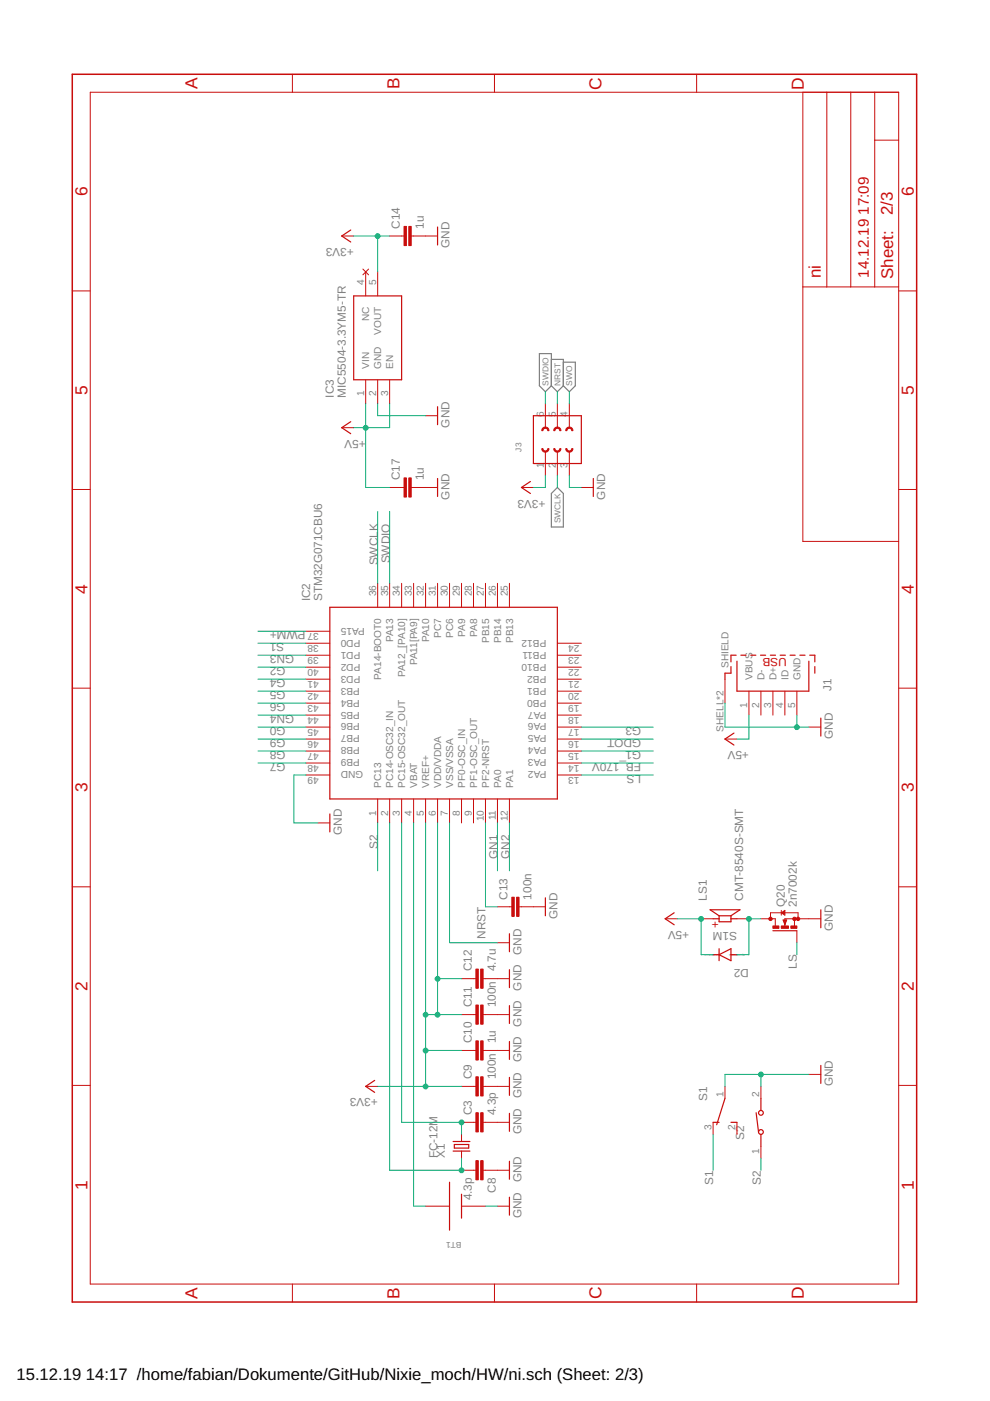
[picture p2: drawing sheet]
<svg xmlns="http://www.w3.org/2000/svg" width="210mm" height="297mm" viewBox="0 0 210 297" stroke-linecap="round" stroke-linejoin="round" font-family="sans-serif">
<path d="M114.4 75h2.5v6.8l-1.3 1.3-1.2-1.3zM116.9 76.2h2.5v5.6M119.4 76.8h2.6v5l-1.3 1.3-1.3-1.3M116.9 81.8l1.3 1.3 1.2-1.3M118.2 103.4l1.2 1.2v7.1h-2.5v-7.1z" fill="none" stroke="#808080" stroke-width=".25"/>
<g fill="none" stroke="#c90d0c" stroke-width=".21">
<path d="M19.1 19.6h171.4v252.6h-171.4zM62 15.7v3.9M104.8 15.7v3.9M147.7 15.7v3.9M170.2 19.6v95.2h20.3M175.3 19.6v41.2M180.4 19.6v41.2M185.5 19.6v41.2M185.5 29.7h5M72.5 50h2.5M76.9 57l1.2 1.3M77.5 57.7v5"/>
<path d="M78.1 57l-1.2 1.3M80.1 57.7v5M82.6 50h3.1M87.2 50h5.6M15.3 61.7h3.8M170.2 60.8h20.3M190.5 61.7h3.9M72.5 90.7h2.5M77.5 80.5v5.1M80.1 80.5v5.1M82.6 80.5v5.1M90.2 88.1h2.6"/>
<path d="M115.6 85.6v5.1M115.6 95.8v5M118.2 85.6v5.1M118.2 95.8v5M120.7 85.6v5.1M120.7 95.8v5M15.3 103.8h3.8M82.6 103.4h3.1M87.2 103.4h5.6M110.6 103.4h2.5M123.3 103.4h2.5M190.5 103.8h3.9"/>
<path d="M64.9 138.9h5M64.9 136.4h5M64.9 133.8h5M80.1 123.7v5.1M82.6 123.7v5.1M85.2 123.7v5.1M87.7 123.7v5.1M90.2 123.7v5.1M92.8 123.7v5.1M95.3 123.7v5.1M97.9 123.7v5.1M100.4 123.7v5.1"/>
<path d="M102.9 123.7v5.1M105.5 123.7v5.1M108 123.7v5.1M118.2 138.9h5.1M118.2 136.4h5.1M15.3 145.9h3.8M64.9 159.2h5M64.9 156.7h5M64.9 154.2h5M64.9 151.6h5M64.9 149.1h5M64.9 146.5h5"/>
<path d="M64.9 144h5M64.9 141.5h5M118.2 159.2h5.1M118.2 156.7h5.1M118.2 154.2h5.1M118.2 151.6h5.1M118.2 149.1h5.1M118.2 146.5h5.1M118.2 144h5.1M118.2 141.5h5.1M153.7 156.7h2.6M153.7 144v5.1"/>
<path d="M158.8 146.5v5.1M161.3 146.5v5.1M163.9 146.5v5.1M166.4 146.5v5.1M169 146.5v5.1M171.5 154.2h2.5M190.5 145.9h3.9M64.9 164.3h5M64.9 161.8h5M67.4 174.5h2.5M80.1 169.4v5.1M82.6 169.4v5.1"/>
<path d="M85.2 169.4v5.1M87.7 169.4v5.1M90.2 169.4v5.1M92.8 169.4v5.1M95.3 169.4v5.1M97.9 169.4v5.1M100.4 169.4v5.1M102.9 169.4v5.1M105.5 169.4v5.1M108 169.4v5.1M118.2 164.3h5.1M118.2 161.8h5.1"/>
<path d="M15.3 188h3.8M105.5 199.9h2.5M105.5 192.3h3M110 192.3h5.6M141 194.8h2.6M148.7 194.8h2.5M156.3 194.8h2.5M161.3 194.8h3.1v1.5M163.4 194.8v-1.3h5.8v1.3M165.7 193.5l.7-.5v1zM165.7 193v1M166 195.1h.8l-.4 1z"/>
<path d="M168.4 194.8v1.5M169 197.3v2.6M174 194.8h-7.6v1.5M190.5 188h3.9M97.9 215.1h3M97.9 207.5h3M102.4 215.1h5.6M102.4 207.5h5.6M15.3 230.1h3.8M77.5 230.3h2.6M97.9 238h3M97.9 230.3h3"/>
<path d="M97.9 222.7h3M102.4 238h5.6M102.4 230.3h5.6M102.4 222.7h5.6M151.2 238v2.5M153.7 230.3v2.6M156.3 238v2.5M161.3 230.3v2.6M171.5 227.8h2.5M190.5 230.1h3.9M90.2 255.7h5.1M97.9 240.5v1.5"/>
<path d="M97.9 244.1v1.5M97.9 255.7h5M97.9 248.1h3M102.4 248.1h5.6M105.5 255.7h2.5M161.3 243v2.6M62 272.2v3.9M104.8 272.2v3.9M147.7 272.2v3.9"/>
</g>
<path d="M15.3 15.7h179.1v260.4h-179.1z" fill="none" stroke="#c90d0c" stroke-width=".32"/>
<g fill="none" stroke="#c90d0c" stroke-width=".25">
<path d="M74.4 48.8l-1.9 1.2 1.9 1.3M92.8 48.1v3.8M75 62.7h10.2v17.8h-10.2zM74.4 89.4l-1.9 1.3 1.9 1.2M92.8 86.2v3.8M113.1 88.1h10.2v10.2h-10.2zM92.8 101.5v3.8M112.5 102.1l-1.9 1.3 1.9 1.2M125.8 101.5v3.8M69.9 128.8h48.3v40.6h-48.3zM156.1 138.9h-1.1v1.4M157.1 138.9h1.1"/>
<path d="M159.2 138.9h1.1M161.2 138.9h1.1M163.3 138.9h1.1M165.4 138.9h1.1M167.5 138.9h1.1M169.6 138.9h1.1M171.7 138.9h1.1v1.4M155 141.3v1.4h-1.3v1.3M155.6 155.4l-1.9 1.3 1.9 1.3M156.3 140.2v6.3h15.2v-6.3M172.8 141.3v1.4M174 152.3v3.8"/>
<path d="M69.9 172.6v3.8M108 198v3.8M115.6 190.4v3.8M142.9 193.5l-1.9 1.3 1.9 1.3M151.2 194.8h1.3M152.5 194.2v1.2h2.5v-1.2M152.5 194.2h2.5M152.5 194.2l-1.9-1.3h6.3l-1.9 1.3M155 194.8h1.3M163.9 197.3h5.1M165.9 193.5l.4-.2v.5zM166.4 195.7l-.2-.5h.5l-.3 .6"/>
<path d="M174 192.9v3.8M108 205.6v3.8M108 213.2v3.8M151.2 202.4h1.3M152.5 202.4l2.5-1.3v2.6zM152.5 201.1v2.6M155 202.4h1.3M79.4 229.1l-1.9 1.2 1.9 1.3M108 220.8v3.8M108 228.4v3.8M108 236.1v3.8M151.2 238h1.3"/>
<path d="M153.7 232.9l-1.7 5.6M155 238h1.3M160.3 235.9l.5 4.1M161.3 232.9v2.5M174 225.9v3.8M95.3 250.7v10.1M96.1 242h3.5M96.1 244.1h3.5M96.3 242.7h3.1v.7h-3.1zM97.9 253.2v5.1M108 246.2v3.8M108 253.8v3.8"/>
<path d="M161.3 240.5v2.5"/>
<circle cx="161.3" cy="235.9" r=".51"/>
<circle cx="161.3" cy="240" r=".51"/>
</g>
<g fill="#c90d0c" stroke="#c90d0c" stroke-width=".21">
<path d="M101.9 235.9h.5v4.1h-.5z"/>
<path d="M100.9 235.9h.5v4.1h-.5z"/>
<path d="M100.9 246.1h.5v4h-.5z"/>
<path d="M101.9 246.1h.5v4h-.5z"/>
<path d="M101.9 228.3h.5v4.1h-.5z"/>
<path d="M100.9 228.3h.5v4.1h-.5z"/>
<path d="M101.9 220.7h.5v4h-.5z"/>
<path d="M100.9 220.7h.5v4h-.5z"/>
<path d="M101.9 213.1h.5v4h-.5z"/>
<path d="M100.9 213.1h.5v4h-.5z"/>
<path d="M101.9 205.5h.5v4h-.5z"/>
<path d="M100.9 205.5h.5v4h-.5z"/>
<path d="M109.5 190.2h.5v4.1h-.5z"/>
<path d="M108.5 190.2h.5v4.1h-.5z"/>
<path d="M163.9 196.3h1.2v.5h-1.2z"/>
<path d="M167.7 196.3h1.3v.5h-1.3z"/>
<path d="M165.7 196.3h1.5v.5h-1.5z"/>
<path d="M86.7 48h.5v4.1h-.5z"/>
<path d="M85.7 48h.5v4.1h-.5z"/>
<path d="M86.7 101.3h.5v4.1h-.5z"/>
<path d="M85.7 101.3h.5v4.1h-.5z"/>
</g>
<g fill="#c90d0c" stroke="#c90d0c" stroke-width=".21">
<path d="M114.9 95.1h.2a.51 .51 0 0 0 .5 .5 .51 .51 0 0 0 .5-.5h.3a.76 .76 0 0 1-.8 .8 .76 .76 0 0 1-.7-.8z" fill-rule="evenodd"/>
<path d="M117.4 95.1h.3a.51 .51 0 0 0 .5 .5 .51 .51 0 0 0 .5-.5h.2a.76 .76 0 0 1-.7 .8 .76 .76 0 0 1-.8-.8z" fill-rule="evenodd"/>
<path d="M120 95.1h.2a.51 .51 0 0 0 .5 .5 .51 .51 0 0 0 .5-.5h.3a.76 .76 0 0 1-.8 .8 .76 .76 0 0 1-.7-.8z" fill-rule="evenodd"/>
<path d="M120.2 90.8a.77 .77 0 0 1 .8-.2 .77 .77 0 0 1 .5 .7h-.3a.51 .51 0 0 0-.5-.5 .51 .51 0 0 0-.5 .5h-.2z" fill-rule="evenodd"/>
<path d="M117.6 90.8a.77 .77 0 0 1 .9-.2 .77 .77 0 0 1 .4 .7h-.2a.51 .51 0 0 0-.5-.5 .51 .51 0 0 0-.5 .5h-.3z" fill-rule="evenodd"/>
<path d="M115.1 90.8a.77 .77 0 0 1 .8-.2 .77 .77 0 0 1 .5 .7h-.3a.51 .51 0 0 0-.5-.5 .51 .51 0 0 0-.5 .5h-.2z" fill-rule="evenodd"/>
<circle cx="169.2" cy="194.8" r=".36"/>
<circle cx="168.4" cy="194.8" r=".36"/>
<circle cx="163.4" cy="194.8" r=".36"/>
</g>
<g fill="none" stroke="#0dab76" stroke-width=".21">
<path d="M75 50h7.6M80.1 50v7.7M77.5 85.6v17.8h5.1M80.1 85.6v2.5h10.1M82.6 85.6v5.1h-7.6M115.6 83.1v2.5M118.2 83.1v2.5M120.7 83.1v2.5M80.1 108.4v15.3M82.6 108.4v15.3M115.6 100.8v2.6h-2.5M118.2 100.8v2.6"/>
<path d="M120.7 100.8v2.6h2.6M54.7 138.9h10.2M54.7 136.4h10.2M54.7 133.8h10.2M54.7 159.2h10.2M54.7 156.7h10.2M54.7 154.2h10.2M54.7 151.6h10.2M54.7 149.1h10.2M54.7 146.5h10.2M54.7 144h10.2M54.7 141.5h10.2"/>
<path d="M123.3 159.2h15.2M123.3 156.7h15.2M123.3 154.2h15.2M153.7 149.1v5.1h17.8M158.8 151.6v5.1h-2.5M169 151.6v2.6M54.7 161.8h10.2M64.9 164.3h-2.6v10.2h5.1M80.1 174.5v10.1M82.6 174.5v73.6h15.3v-2.5M85.2 174.5v63.5h12.7v2.5M87.7 174.5v81.2h2.5"/>
<path d="M90.2 174.5v55.8M92.8 174.5v40.6M95.3 174.5v25.4h10.2M102.9 174.5v17.8h2.6M105.5 174.5v10.1M108 174.5v10.1M123.3 161.8h15.2M123.3 164.3h15.2M143.6 194.8h5.1v7.6h2.5M161.3 194.8h-2.5v7.6h-2.5M169 199.9v2.5M90.2 215.1h7.7"/>
<path d="M92.8 207.5h5.1M80.1 230.3h17.8M90.2 222.7h7.7M161.3 227.8v2.5M171.5 227.8h-17.8v2.5M102.9 255.7h2.6M151.2 240.5v7.6M161.3 245.6v2.5"/>
</g>
<g fill="#0dab76" stroke="#0dab76" stroke-width=".21">
<circle cx="161.3" cy="227.8" r=".51"/>
<circle cx="169" cy="154.2" r=".51"/>
<circle cx="97.9" cy="238" r=".51"/>
<circle cx="97.9" cy="248.1" r=".51"/>
<circle cx="90.2" cy="222.7" r=".51"/>
<circle cx="90.2" cy="230.4" r=".51"/>
<circle cx="92.8" cy="207.5" r=".51"/>
<circle cx="92.8" cy="215.1" r=".51"/>
<circle cx="90.2" cy="215.1" r=".51"/>
<circle cx="80.1" cy="50.1" r=".51"/>
<circle cx="148.7" cy="194.8" r=".51"/>
<circle cx="77.5" cy="90.7" r=".51"/>
<circle cx="158.8" cy="194.8" r=".51"/>
</g>
<g font-size="3.7" fill="#c90d0c">
<text x="41.9" y="18.9" transform="rotate(-90 41.9 18.9)">A</text>
<text x="84.7" y="18.9" transform="rotate(-90 84.7 18.9)">B</text>
<text x="127.6" y="19" transform="rotate(-90 127.6 19)">C</text>
<text x="170.4" y="19" transform="rotate(-90 170.4 19)">D</text>
<text x="18.5" y="41.6" transform="rotate(-90 18.5 41.6)">6</text>
<text x="193.7" y="41.6" transform="rotate(-90 193.7 41.6)">6</text>
<text x="18.5" y="83.7" transform="rotate(-90 18.5 83.7)">5</text>
<text x="193.7" y="83.7" transform="rotate(-90 193.7 83.7)">5</text>
<text x="18.5" y="125.9" transform="rotate(-90 18.5 125.9)">4</text>
<text x="193.7" y="125.9" transform="rotate(-90 193.7 125.9)">4</text>
<text x="18.5" y="168" transform="rotate(-90 18.5 168)">3</text>
<text x="193.7" y="168" transform="rotate(-90 193.7 168)">3</text>
<text x="18.5" y="210.1" transform="rotate(-90 18.5 210.1)">2</text>
<text x="193.7" y="210.1" transform="rotate(-90 193.7 210.1)">2</text>
<text x="18.5" y="252.2" transform="rotate(-90 18.5 252.2)">1</text>
<text x="193.7" y="252.2" transform="rotate(-90 193.7 252.2)">1</text>
<text x="41.9" y="275.4" transform="rotate(-90 41.9 275.4)">A</text>
<text x="84.7" y="275.4" transform="rotate(-90 84.7 275.4)">B</text>
<text x="127.6" y="275.5" transform="rotate(-90 127.6 275.5)">C</text>
<text x="170.4" y="275.5" transform="rotate(-90 170.4 275.5)">D</text>
</g>
<g font-size="3.6" fill="#c90d0c">
<text x="189.3" y="45.6" transform="rotate(-90 189.3 45.6)">2/3</text>
<text x="174" y="58.9" transform="rotate(-90 174 58.9)">ni</text>
<text x="189.4" y="59.2" transform="rotate(-90 189.4 59.2)">Sheet:</text>
</g>
<g font-size="3.5">
<text x="3.5" y="292.5">15.12.19</text>
<text x="18.2" y="292.5">14:17 /home/fabian/Dokumente/GitHub/Nixie_moch/HW/ni.sch (Sheet: 2/3)</text>
</g>
<g font-size="3.2" fill="#c90d0c">
<text x="184.2" y="45.5" transform="rotate(-90 184.2 45.5)">17:09</text>
<text x="184.2" y="58.9" transform="rotate(-90 184.2 58.9)">14.12.19</text>
</g>
<g font-size="2.5" fill="#808080">
<text x="75" y="52.6" transform="rotate(-180 75 52.6)">+3V3</text>
<text x="84.8" y="48.5" transform="rotate(-90 84.8 48.5)">C14</text>
<text x="89.9" y="48.5" transform="rotate(-90 89.9 48.5)">1u</text>
<text x="95.3" y="52.6" transform="rotate(-90 95.3 52.6)">GND</text>
<text x="70.8" y="84.3" transform="rotate(-90 70.8 84.3)">IC3</text>
<text x="73.4" y="84.3" transform="rotate(-90 73.4 84.3)">MIC5504-3.3YM5-TR</text>
<text x="77.5" y="93.2" transform="rotate(-180 77.5 93.2)">+5V</text>
<text x="95.3" y="90.7" transform="rotate(-90 95.3 90.7)">GND</text>
<text x="84.8" y="101.8" transform="rotate(-90 84.8 101.8)">C17</text>
<text x="89.9" y="101.8" transform="rotate(-90 89.9 101.8)">1u</text>
<text x="95.3" y="105.9" transform="rotate(-90 95.3 105.9)">GND</text>
<text x="115.6" y="105.9" transform="rotate(-180 115.6 105.9)">+3V3</text>
<text x="128.3" y="105.9" transform="rotate(-90 128.3 105.9)">GND</text>
<text x="80.1" y="119.9" transform="rotate(-90 80.1 119.9)">SWCLK</text>
<text x="82.6" y="119.5" transform="rotate(-90 82.6 119.5)">SWDIO</text>
<text x="65.7" y="127.5" transform="rotate(-90 65.7 127.5)">IC2</text>
<text x="68.3" y="127.5" transform="rotate(-90 68.3 127.5)">STM32G071CBU6</text>
<text x="60.3" y="136.4" transform="rotate(-180 60.3 136.4)">S1</text>
<text x="64.8" y="133.8" transform="rotate(-180 64.8 133.8)">PWM+</text>
<text x="60.6" y="144" transform="rotate(-180 60.6 144)">G4</text>
<text x="60.6" y="141.5" transform="rotate(-180 60.6 141.5)">G2</text>
<text x="62.4" y="138.9" transform="rotate(-180 62.4 138.9)">GN3</text>
<text x="60.6" y="149.1" transform="rotate(-180 60.6 149.1)">G6</text>
<text x="60.6" y="146.5" transform="rotate(-180 60.6 146.5)">G5</text>
<text x="176.3" y="146.5" transform="rotate(-90 176.3 146.5)">J1</text>
<text x="60.6" y="154.2" transform="rotate(-180 60.6 154.2)">G0</text>
<text x="62.4" y="151.6" transform="rotate(-180 62.4 151.6)">GN4</text>
<text x="135.9" y="154.2" transform="rotate(-180 135.9 154.2)">G3</text>
<text x="60.6" y="161.8" transform="rotate(-180 60.6 161.8)">G7</text>
<text x="60.6" y="159.2" transform="rotate(-180 60.6 159.2)">G8</text>
<text x="60.6" y="156.7" transform="rotate(-180 60.6 156.7)">G9</text>
<text x="135.9" y="161.8" transform="rotate(-180 135.9 161.8)">FB_170V</text>
<text x="135.9" y="156.7" transform="rotate(-180 135.9 156.7)">GDOT</text>
<text x="135.9" y="159.2" transform="rotate(-180 135.9 159.2)">G1</text>
<text x="158.8" y="159.2" transform="rotate(-180 158.8 159.2)">+5V</text>
<text x="176.6" y="156.7" transform="rotate(-90 176.6 156.7)">GND</text>
<text x="135.9" y="164.3" transform="rotate(-180 135.9 164.3)">LS</text>
<text x="72.5" y="177" transform="rotate(-90 72.5 177)">GND</text>
<text x="80.1" y="180.1" transform="rotate(-90 80.1 180.1)">S2</text>
<text x="105.5" y="182.2" transform="rotate(-90 105.5 182.2)">GN1</text>
<text x="108" y="182.2" transform="rotate(-90 108 182.2)">GN2</text>
<text x="107.6" y="190.7" transform="rotate(-90 107.6 190.7)">C13</text>
<text x="112.7" y="190.7" transform="rotate(-90 112.7 190.7)">100n</text>
<text x="149.9" y="191" transform="rotate(-90 149.9 191)">LS1</text>
<text x="157.6" y="191" transform="rotate(-90 157.6 191)">CMT-8540S-SMT</text>
<text x="118.2" y="194.8" transform="rotate(-90 118.2 194.8)">GND</text>
<text x="146.1" y="197.3" transform="rotate(-180 146.1 197.3)">+5V</text>
<text x="156.3" y="197.6" transform="rotate(-180 156.3 197.6)">S1M</text>
<text x="166.4" y="192.3" transform="rotate(-90 166.4 192.3)">Q20</text>
<text x="169" y="192.3" transform="rotate(-90 169 192.3)">2n7002k</text>
<text x="176.6" y="197.3" transform="rotate(-90 176.6 197.3)">GND</text>
<text x="102.9" y="199" transform="rotate(-90 102.9 199)">NRST</text>
<text x="110.6" y="202.4" transform="rotate(-90 110.6 202.4)">GND</text>
<text x="100" y="206" transform="rotate(-90 100 206)">C12</text>
<text x="105.1" y="206" transform="rotate(-90 105.1 206)">4.7u</text>
<text x="158.8" y="205.4" transform="rotate(-180 158.8 205.4)">D2</text>
<text x="169" y="205.5" transform="rotate(-90 169 205.5)">LS</text>
<text x="100" y="213.6" transform="rotate(-90 100 213.6)">C11</text>
<text x="105.1" y="213.6" transform="rotate(-90 105.1 213.6)">100n</text>
<text x="110.6" y="210" transform="rotate(-90 110.6 210)">GND</text>
<text x="100" y="221.2" transform="rotate(-90 100 221.2)">C10</text>
<text x="105.1" y="221.2" transform="rotate(-90 105.1 221.2)">1u</text>
<text x="110.6" y="217.6" transform="rotate(-90 110.6 217.6)">GND</text>
<text x="110.6" y="225.3" transform="rotate(-90 110.6 225.3)">GND</text>
<text x="80.1" y="232.9" transform="rotate(-180 80.1 232.9)">+3V3</text>
<text x="100" y="228.8" transform="rotate(-90 100 228.8)">C9</text>
<text x="105.1" y="228.8" transform="rotate(-90 105.1 228.8)">100n</text>
<text x="110.6" y="232.9" transform="rotate(-90 110.6 232.9)">GND</text>
<text x="149.9" y="233.4" transform="rotate(-90 149.9 233.4)">S1</text>
<text x="176.6" y="230.3" transform="rotate(-90 176.6 230.3)">GND</text>
<text x="100" y="236.4" transform="rotate(-90 100 236.4)">C3</text>
<text x="105.1" y="236.4" transform="rotate(-90 105.1 236.4)">4.3p</text>
<text x="92.8" y="245.6" transform="rotate(-90 92.8 245.6)">FC-12M</text>
<text x="94.3" y="245.6" transform="rotate(-90 94.3 245.6)">X1</text>
<text x="110.6" y="240.5" transform="rotate(-90 110.6 240.5)">GND</text>
<text x="157.8" y="241.8" transform="rotate(-90 157.8 241.8)">S2</text>
<text x="110.6" y="250.7" transform="rotate(-90 110.6 250.7)">GND</text>
<text x="151.2" y="251.2" transform="rotate(-90 151.2 251.2)">S1</text>
<text x="161.3" y="251.2" transform="rotate(-90 161.3 251.2)">S2</text>
<text x="100" y="254.5" transform="rotate(-90 100 254.5)">4.3p</text>
<text x="105.1" y="252.8" transform="rotate(-90 105.1 252.8)">C8</text>
<text x="110.6" y="258.3" transform="rotate(-90 110.6 258.3)">GND</text>
</g>
<g font-size="2.5" fill="#c90d0c">
<text x="166.8" y="139.6" transform="rotate(-180 166.8 139.6)">USB</text>
<text x="152.5" y="196.7" transform="rotate(-90 152.5 196.7)">+</text>
</g>
<g font-size="2.1" fill="#808080">
<text x="77.2" y="60.4" transform="rotate(-90 77.2 60.4)">4</text>
<text x="79.7" y="60.4" transform="rotate(-90 79.7 60.4)">5</text>
<text x="78.3" y="68.2" transform="rotate(-90 78.3 68.2)">NC</text>
<text x="80.8" y="71" transform="rotate(-90 80.8 71)">VOUT</text>
<text x="78.3" y="78.2" transform="rotate(-90 78.3 78.2)">VIN</text>
<text x="80.8" y="78.2" transform="rotate(-90 80.8 78.2)">GND</text>
<text x="83.4" y="78.2" transform="rotate(-90 83.4 78.2)">EN</text>
<text x="77.2" y="84" transform="rotate(-90 77.2 84)">1</text>
<text x="79.7" y="84" transform="rotate(-90 79.7 84)">2</text>
<text x="82.3" y="84" transform="rotate(-90 82.3 84)">3</text>
<text x="115.3" y="88.3" transform="rotate(-90 115.3 88.3)">6</text>
<text x="117.8" y="88.3" transform="rotate(-90 117.8 88.3)">5</text>
<text x="120.4" y="88.3" transform="rotate(-90 120.4 88.3)">4</text>
<text x="115.3" y="99.3" transform="rotate(-90 115.3 99.3)">1</text>
<text x="117.8" y="99.3" transform="rotate(-90 117.8 99.3)">2</text>
<text x="120.4" y="99.3" transform="rotate(-90 120.4 99.3)">3</text>
<text x="79.7" y="126.4" transform="rotate(-90 79.7 126.4)">36</text>
<text x="82.3" y="126.4" transform="rotate(-90 82.3 126.4)">35</text>
<text x="84.8" y="126.4" transform="rotate(-90 84.8 126.4)">34</text>
<text x="87.3" y="126.4" transform="rotate(-90 87.3 126.4)">33</text>
<text x="89.9" y="126.4" transform="rotate(-90 89.9 126.4)">32</text>
<text x="92.4" y="126.4" transform="rotate(-90 92.4 126.4)">31</text>
<text x="95" y="126.4" transform="rotate(-90 95 126.4)">30</text>
<text x="97.5" y="126.4" transform="rotate(-90 97.5 126.4)">29</text>
<text x="100" y="126.4" transform="rotate(-90 100 126.4)">28</text>
<text x="102.6" y="126.4" transform="rotate(-90 102.6 126.4)">27</text>
<text x="105.1" y="126.4" transform="rotate(-90 105.1 126.4)">26</text>
<text x="107.7" y="126.4" transform="rotate(-90 107.7 126.4)">25</text>
<text x="67.6" y="136.7" transform="rotate(-180 67.6 136.7)">38</text>
<text x="67.6" y="134.2" transform="rotate(-180 67.6 134.2)">37</text>
<text x="76.4" y="135.6" transform="rotate(-180 76.4 135.6)">PD0</text>
<text x="77.3" y="133.1" transform="rotate(-180 77.3 133.1)">PA15</text>
<text x="83.4" y="136.2" transform="rotate(-90 83.4 136.2)">PA13</text>
<text x="91" y="136.2" transform="rotate(-90 91 136.2)">PA10</text>
<text x="93.5" y="135.2" transform="rotate(-90 93.5 135.2)">PC7</text>
<text x="96.1" y="135.2" transform="rotate(-90 96.1 135.2)">PC6</text>
<text x="98.6" y="135" transform="rotate(-90 98.6 135)">PA9</text>
<text x="101.2" y="135" transform="rotate(-90 101.2 135)">PA8</text>
<text x="103.7" y="136.3" transform="rotate(-90 103.7 136.3)">PB15</text>
<text x="106.2" y="136.3" transform="rotate(-90 106.2 136.3)">PB14</text>
<text x="108.8" y="136.3" transform="rotate(-90 108.8 136.3)">PB13</text>
<text x="115.8" y="135.6" transform="rotate(-180 115.8 135.6)">PB12</text>
<text x="122.9" y="136.7" transform="rotate(-180 122.9 136.7)">24</text>
<text x="67.6" y="141.8" transform="rotate(-180 67.6 141.8)">40</text>
<text x="67.6" y="139.3" transform="rotate(-180 67.6 139.3)">39</text>
<text x="76.4" y="143.2" transform="rotate(-180 76.4 143.2)">PD3</text>
<text x="76.4" y="140.7" transform="rotate(-180 76.4 140.7)">PD2</text>
<text x="76.4" y="138.2" transform="rotate(-180 76.4 138.2)">PD1</text>
<text x="85.9" y="143.6" transform="rotate(-90 85.9 143.6)">PA12_[PA10]</text>
<text x="88.5" y="141.1" transform="rotate(-90 88.5 141.1)">PA11[PA9]</text>
<text x="115.8" y="143.2" transform="rotate(-180 115.8 143.2)">PB2</text>
<text x="115.8" y="140.7" transform="rotate(-180 115.8 140.7)">PB10</text>
<text x="115.8" y="138.2" transform="rotate(-180 115.8 138.2)">PB11</text>
<text x="122.9" y="141.8" transform="rotate(-180 122.9 141.8)">22</text>
<text x="122.9" y="139.3" transform="rotate(-180 122.9 139.3)">23</text>
<text x="154.5" y="141.7" transform="rotate(-90 154.5 141.7)">SHIELD</text>
<text x="67.6" y="149.4" transform="rotate(-180 67.6 149.4)">43</text>
<text x="67.6" y="146.9" transform="rotate(-180 67.6 146.9)">42</text>
<text x="67.6" y="144.4" transform="rotate(-180 67.6 144.4)">41</text>
<text x="76.3" y="148.3" transform="rotate(-180 76.3 148.3)">PB4</text>
<text x="76.3" y="145.8" transform="rotate(-180 76.3 145.8)">PB3</text>
<text x="80.8" y="144.1" transform="rotate(-90 80.8 144.1)">PA14-BOOT0</text>
<text x="115.8" y="148.3" transform="rotate(-180 115.8 148.3)">PB0</text>
<text x="115.8" y="145.8" transform="rotate(-180 115.8 145.8)">PB1</text>
<text x="122.9" y="149.4" transform="rotate(-180 122.9 149.4)">19</text>
<text x="122.9" y="146.9" transform="rotate(-180 122.9 146.9)">20</text>
<text x="122.9" y="144.4" transform="rotate(-180 122.9 144.4)">21</text>
<text x="159.6" y="144.2" transform="rotate(-90 159.6 144.2)">VBUS</text>
<text x="162.1" y="144.2" transform="rotate(-90 162.1 144.2)">D-</text>
<text x="164.6" y="144.2" transform="rotate(-90 164.6 144.2)">D+</text>
<text x="167.2" y="144.2" transform="rotate(-90 167.2 144.2)">ID</text>
<text x="169.7" y="144.2" transform="rotate(-90 169.7 144.2)">GND</text>
<text x="67.6" y="154.5" transform="rotate(-180 67.6 154.5)">45</text>
<text x="67.6" y="152" transform="rotate(-180 67.6 152)">44</text>
<text x="76.3" y="155.9" transform="rotate(-180 76.3 155.9)">PB7</text>
<text x="76.3" y="153.4" transform="rotate(-180 76.3 153.4)">PB6</text>
<text x="76.3" y="150.9" transform="rotate(-180 76.3 150.9)">PB5</text>
<text x="115.8" y="155.9" transform="rotate(-180 115.8 155.9)">PA5</text>
<text x="115.8" y="153.4" transform="rotate(-180 115.8 153.4)">PA6</text>
<text x="115.8" y="150.9" transform="rotate(-180 115.8 150.9)">PA7</text>
<text x="122.9" y="154.5" transform="rotate(-180 122.9 154.5)">17</text>
<text x="122.9" y="152" transform="rotate(-180 122.9 152)">18</text>
<text x="153.4" y="155.1" transform="rotate(-90 153.4 155.1)">SHELL*2</text>
<text x="158.4" y="150.1" transform="rotate(-90 158.4 150.1)">1</text>
<text x="161" y="150.1" transform="rotate(-90 161 150.1)">2</text>
<text x="163.5" y="150.1" transform="rotate(-90 163.5 150.1)">3</text>
<text x="166.1" y="150.1" transform="rotate(-90 166.1 150.1)">4</text>
<text x="168.6" y="150.1" transform="rotate(-90 168.6 150.1)">5</text>
<text x="67.6" y="159.6" transform="rotate(-180 67.6 159.6)">47</text>
<text x="67.6" y="157.1" transform="rotate(-180 67.6 157.1)">46</text>
<text x="76.3" y="161" transform="rotate(-180 76.3 161)">PB9</text>
<text x="76.3" y="158.5" transform="rotate(-180 76.3 158.5)">PB8</text>
<text x="115.8" y="161" transform="rotate(-180 115.8 161)">PA3</text>
<text x="115.8" y="158.5" transform="rotate(-180 115.8 158.5)">PA4</text>
<text x="122.9" y="159.6" transform="rotate(-180 122.9 159.6)">15</text>
<text x="122.9" y="157.1" transform="rotate(-180 122.9 157.1)">16</text>
<text x="67.6" y="164.7" transform="rotate(-180 67.6 164.7)">49</text>
<text x="67.6" y="162.1" transform="rotate(-180 67.6 162.1)">48</text>
<text x="77" y="163.6" transform="rotate(-180 77 163.6)">GND</text>
<text x="80.8" y="167.1" transform="rotate(-90 80.8 167.1)">PC13</text>
<text x="83.4" y="167.1" transform="rotate(-90 83.4 167.1)">PC14-OSC32_IN</text>
<text x="85.9" y="167.1" transform="rotate(-90 85.9 167.1)">PC15-OSC32_OUT</text>
<text x="88.5" y="167.1" transform="rotate(-90 88.5 167.1)">VBAT</text>
<text x="91" y="167.1" transform="rotate(-90 91 167.1)">VREF+</text>
<text x="93.5" y="167.1" transform="rotate(-90 93.5 167.1)">VDD/VDDA</text>
<text x="96.1" y="167.1" transform="rotate(-90 96.1 167.1)">VSS/VSSA</text>
<text x="98.6" y="167.1" transform="rotate(-90 98.6 167.1)">PF0-OSC_IN</text>
<text x="101.2" y="167.1" transform="rotate(-90 101.2 167.1)">PF1-OSC_OUT</text>
<text x="103.7" y="167.1" transform="rotate(-90 103.7 167.1)">PF2-NRST</text>
<text x="106.2" y="167.1" transform="rotate(-90 106.2 167.1)">PA0</text>
<text x="108.8" y="167.1" transform="rotate(-90 108.8 167.1)">PA1</text>
<text x="115.8" y="163.6" transform="rotate(-180 115.8 163.6)">PA2</text>
<text x="122.9" y="164.7" transform="rotate(-180 122.9 164.7)">13</text>
<text x="122.9" y="162.1" transform="rotate(-180 122.9 162.1)">14</text>
<text x="79.7" y="172.9" transform="rotate(-90 79.7 172.9)">1</text>
<text x="82.3" y="172.9" transform="rotate(-90 82.3 172.9)">2</text>
<text x="84.8" y="172.9" transform="rotate(-90 84.8 172.9)">3</text>
<text x="87.3" y="172.9" transform="rotate(-90 87.3 172.9)">4</text>
<text x="89.9" y="172.9" transform="rotate(-90 89.9 172.9)">5</text>
<text x="92.4" y="172.9" transform="rotate(-90 92.4 172.9)">6</text>
<text x="95" y="172.9" transform="rotate(-90 95 172.9)">7</text>
<text x="97.5" y="172.9" transform="rotate(-90 97.5 172.9)">8</text>
<text x="100" y="172.9" transform="rotate(-90 100 172.9)">9</text>
<text x="105.1" y="174" transform="rotate(-90 105.1 174)">11</text>
<text x="102.6" y="174.1" transform="rotate(-90 102.6 174.1)">10</text>
<text x="107.7" y="174.1" transform="rotate(-90 107.7 174.1)">12</text>
<text x="153.4" y="232.5" transform="rotate(-90 153.4 232.5)">1</text>
<text x="161" y="232.5" transform="rotate(-90 161 232.5)">2</text>
<text x="150.8" y="239.5" transform="rotate(-90 150.8 239.5)">3</text>
<text x="155.9" y="239.5" transform="rotate(-90 155.9 239.5)">2</text>
<text x="161" y="244.6" transform="rotate(-90 161 244.6)">1</text>
</g>
<g font-size="1.8" fill="#808080">
<text x="116.3" y="81.8" transform="rotate(-90 116.3 81.8)">SWDIO</text>
<text x="118.8" y="81.8" transform="rotate(-90 118.8 81.8)">NRST</text>
<text x="121.3" y="81.8" transform="rotate(-90 121.3 81.8)">SWO</text>
<text x="110.6" y="95.7" transform="rotate(-90 110.6 95.7)">J3</text>
<text x="118.8" y="111" transform="rotate(-90 118.8 111)">SWCLK</text>
<text x="97.9" y="263.4" transform="rotate(-180 97.9 263.4)">BT1</text>
</g>
<g font-size=".6" fill="#808080">
<text x="152.9" y="202.2" transform="rotate(-180 152.9 202.2)">SpiceOrder 2</text>
<text x="157.9" y="202.2" transform="rotate(-180 157.9 202.2)">SpiceOrder 1</text>
</g>
</svg>
